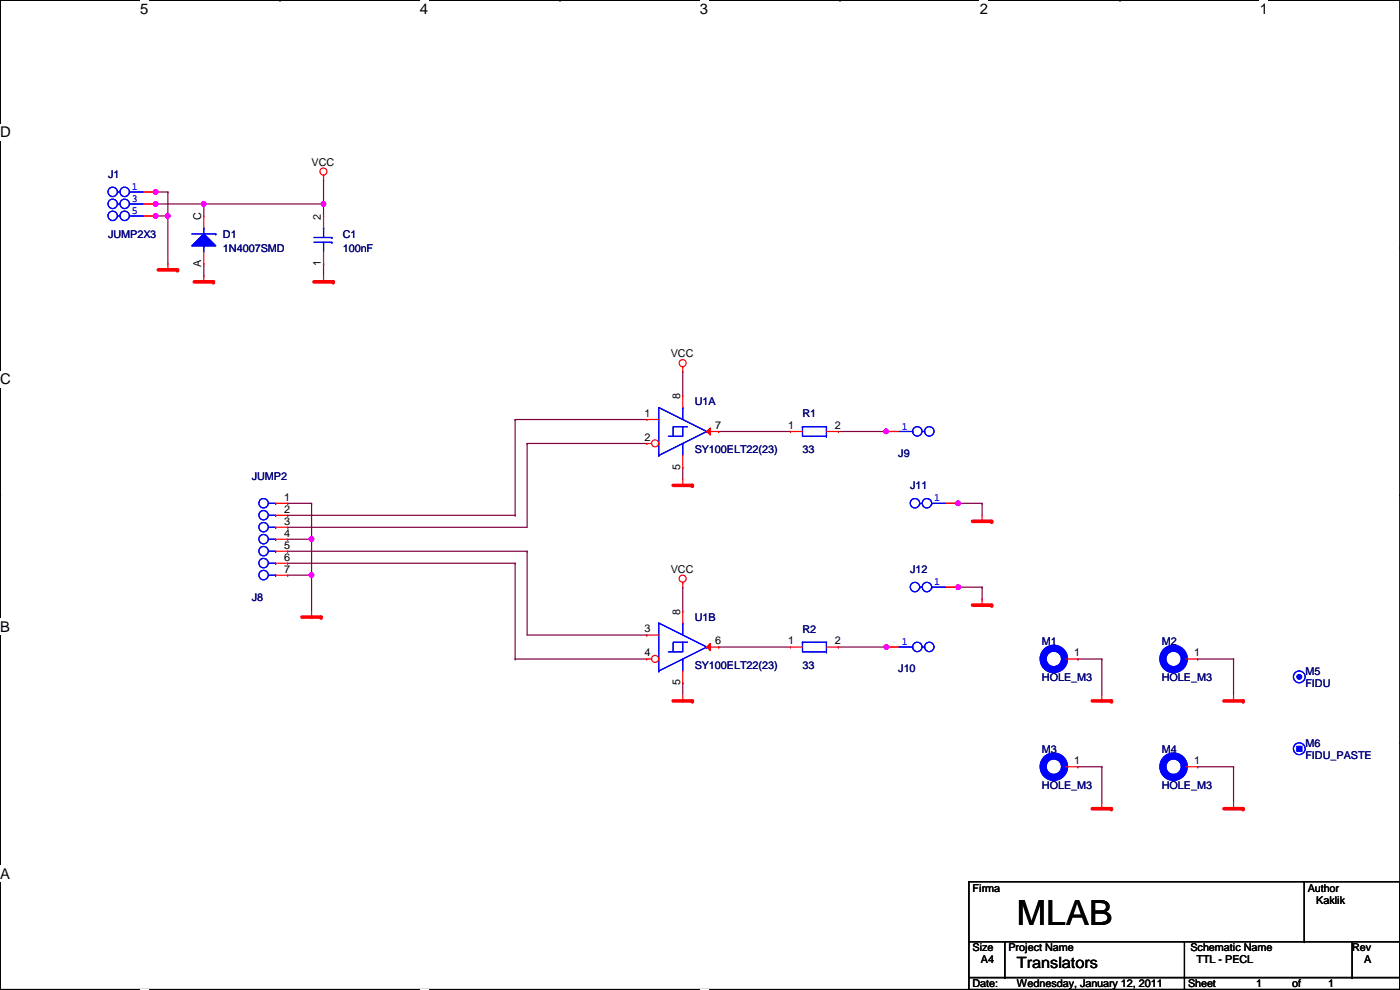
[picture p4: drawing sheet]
<svg xmlns="http://www.w3.org/2000/svg" width="297mm" height="210mm" viewBox="0 0 297 210" stroke-linecap="round" stroke-linejoin="round" font-family="sans-serif">
<path d="M.1 .1h296.9v209.8h-296.9z" fill="none" stroke="#000" stroke-width=".25"/>
<g fill="#fff">
<path d="M29.7 .1h1.8v3.5h-1.8z"/>
<path d="M29.7 209.9h1.8z"/>
</g>
<path d="M59.4 .1h.1M59.4 209.9h.1" fill="none" stroke="#000" stroke-width=".25"/>
<g fill="#fff">
<path d="M89.1 .1h1.7v3.5h-1.7z"/>
<path d="M89.1 209.9h1.7z"/>
</g>
<path d="M118.8 .1h.1M118.8 209.9h.1" fill="none" stroke="#000" stroke-width=".25"/>
<g fill="#fff">
<path d="M148.5 .1h1.7v3.5h-1.7z"/>
<path d="M148.5 209.9h1.7z"/>
</g>
<path d="M178.2 .1h.1M178.2 209.9h.1" fill="none" stroke="#000" stroke-width=".25"/>
<g fill="#fff">
<path d="M207.9 .1h1.7v3.5h-1.7z"/>
<path d="M207.9 209.9h1.7z"/>
</g>
<path d="M237.6 .1h.1M237.6 209.9h.1" fill="none" stroke="#000" stroke-width=".25"/>
<g fill="#fff">
<path d="M267.3 .1h1.7v3.5h-1.7z"/>
<path d="M267.3 209.9h1.7z"/>
<path d="M.1 26.3h2.2v3.5h-2.2z"/>
<path d="M297 26.3v3.5z"/>
<path d="M.1 78.7h2.2v3.5h-2.2z"/>
<path d="M297 78.7v3.5z"/>
</g>
<path d="M.1 52.5h.1M297 52.5h.1" fill="none" stroke="#000" stroke-width=".25"/>
<g fill="#fff">
<path d="M.1 131.2h2v3.5h-2z"/>
<path d="M297 131.2v3.5z"/>
</g>
<path d="M.1 105h.1M297 105h.1" fill="none" stroke="#000" stroke-width=".25"/>
<path d="M.1 105h.1M297 105h.1" fill="none" stroke="#000" stroke-width=".21"/>
<g fill="#fff">
<path d="M.1 183.7h2v3.4h-2z"/>
<path d="M297 183.7v3.4z"/>
</g>
<path d="M.1 157.4h.1M297 157.4h.1" fill="none" stroke="#000" stroke-width=".25"/>
<path d="M33.1 40.7h2.5M35.6 40.7h.1" fill="none" stroke="#800040" stroke-width=".25"/>
<circle cx="33.1" cy="40.7" r=".49" fill="#f0f"/>
<circle cx="33.1" cy="40.7" r=".49" fill="none" stroke="#f0f" stroke-width=".25"/>
<path d="M35.6 45.8h.1M35.6 40.7v5.1" fill="none" stroke="#800040" stroke-width=".25"/>
<circle cx="35.6" cy="45.8" r=".49" fill="#f0f"/>
<circle cx="35.6" cy="45.8" r=".49" fill="none" stroke="#f0f" stroke-width=".25"/>
<path d="M33.1 45.8h2.5M35.6 45.8h.1" fill="none" stroke="#800040" stroke-width=".25"/>
<circle cx="33.1" cy="45.8" r=".49" fill="#f0f"/>
<circle cx="33.1" cy="45.8" r=".49" fill="none" stroke="#f0f" stroke-width=".25"/>
<path d="M33.1 43.3h10.1M35.6 56h.1M35.6 45.8v10.2M43.2 58.5h.1M43.2 43.3h.1M43.2 56v2.5M68.6 56h.1M68.6 56v2.5" fill="none" stroke="#800040" stroke-width=".25"/>
<circle cx="33.1" cy="43.2" r=".49" fill="#f0f"/>
<circle cx="33.1" cy="43.2" r=".49" fill="none" stroke="#f0f" stroke-width=".25"/>
<circle cx="43.2" cy="43.2" r=".49" fill="#f0f"/>
<circle cx="43.2" cy="43.2" r=".49" fill="none" stroke="#f0f" stroke-width=".25"/>
<path d="M68.6 43.3h.1M68.6 43.3v2.5" fill="none" stroke="#800040" stroke-width=".25"/>
<circle cx="68.6" cy="43.2" r=".49" fill="#f0f"/>
<circle cx="68.6" cy="43.2" r=".49" fill="none" stroke="#f0f" stroke-width=".25"/>
<g fill="none" stroke="#800040" stroke-width=".25">
<path d="M68.6 38.2h.1M68.6 38.2v5.1M43.2 43.3h.1M43.2 43.3v2.5M43.2 43.3h25.4M68.6 43.3h.1M61 106.8h.1M61 114.4h.1M61 106.8h5.1M61 114.4h5.1M66.1 114.4h.1M66.1 114.4v7.6h-5.1"/>
<path d="M61 122h.1"/>
</g>
<circle cx="66.1" cy="114.4" r=".49" fill="#f0f"/>
<circle cx="66.1" cy="114.4" r=".49" fill="none" stroke="#f0f" stroke-width=".25"/>
<g fill="none" stroke="#800040" stroke-width=".25">
<path d="M109.3 89v20.3M111.8 94.1h.1M111.8 94.1v17.8h-50.8M61 116.9h.1M61 119.5h.1M61 111.9h.1M61 109.3h.1M61 116.9h50.8M61 119.5h48.3M61 109.3h48.3M109.3 119.5h.1M109.3 109.3h.1"/>
<path d="M109.3 119.5v20.3M111.8 116.9h.1M111.8 116.9v17.8M66.1 122h.1M66.1 122v7.6"/>
</g>
<circle cx="66.1" cy="122" r=".49" fill="#f0f"/>
<circle cx="66.1" cy="122" r=".49" fill="none" stroke="#f0f" stroke-width=".25"/>
<g fill="none" stroke="#800040" stroke-width=".25">
<path d="M144.8 78.8h.1M144.8 78.8v5.1M109.3 89h.1M109.3 89h27.9M111.8 94.1h25.4M137.2 94.1h.1M144.8 99.2h.1M144.8 99.2v2.5M66.1 106.8h.1M66.1 106.8v7.6M109.3 139.8h.1M109.3 139.8h27.9"/>
<path d="M111.8 134.7h25.4M137.2 134.7h.1M144.8 124.6h.1M144.8 124.6v5M177.9 137.3h.1M177.9 137.3h10.1M228.7 139.8h.1M228.7 139.8h5M233.7 139.8h.1M233.7 139.8v7.6M254.1 139.8h.1M254.1 139.8h7.6"/>
<path d="M261.7 139.8h.1M261.7 139.8v7.6M144.8 144.9h.1M144.8 144.9v2.5M228.7 162.7h.1M228.7 162.7h5M233.7 162.7h.1M233.7 162.7v7.6M254.1 162.7h.1M254.1 162.7h7.6M261.7 162.7h.1M261.7 162.7v7.6"/>
</g>
<circle cx="188" cy="137.2" r=".49" fill="#f0f"/>
<circle cx="188" cy="137.2" r=".49" fill="none" stroke="#f0f" stroke-width=".25"/>
<path d="M152.5 91.5h.1M152.5 91.5h15.2M177.9 91.5h10.1M188 91.5h.1M152.5 137.3h.1M152.5 137.3h15.2" fill="none" stroke="#800040" stroke-width=".25"/>
<circle cx="188" cy="91.5" r=".49" fill="#f0f"/>
<circle cx="188" cy="91.5" r=".49" fill="none" stroke="#f0f" stroke-width=".25"/>
<path d="M203.3 106.8h.1M203.3 106.8h5M208.3 106.8h.1M208.3 106.8v2.5" fill="none" stroke="#800040" stroke-width=".25"/>
<circle cx="203.2" cy="106.7" r=".49" fill="#f0f"/>
<circle cx="203.2" cy="106.7" r=".49" fill="none" stroke="#f0f" stroke-width=".25"/>
<path d="M203.3 124.6h5M208.3 124.6h.1" fill="none" stroke="#800040" stroke-width=".25"/>
<circle cx="203.2" cy="124.5" r=".49" fill="#f0f"/>
<circle cx="203.2" cy="124.5" r=".49" fill="none" stroke="#f0f" stroke-width=".25"/>
<path d="M208.3 127.1h.1M208.3 124.6v2.5" fill="none" stroke="#800040" stroke-width=".25"/>
<path d="M35.6 57.2h.1M35.6 56v1.2" fill="none" stroke="#f00" stroke-width=".25"/>
<path d="M33.6 57.2h4" fill="none" stroke="#f00" stroke-width=".76"/>
<circle cx="37.6" cy="57.2" r=".38" fill="#f00"/>
<path d="M43.2 59.8h.1M43.2 58.5v1.3" fill="none" stroke="#f00" stroke-width=".25"/>
<path d="M41.2 59.8h4.1" fill="none" stroke="#f00" stroke-width=".76"/>
<circle cx="45.3" cy="59.8" r=".38" fill="#f00"/>
<path d="M68.6 59.8h.1M68.6 58.5v1.3" fill="none" stroke="#f00" stroke-width=".25"/>
<path d="M66.6 59.8h4.1" fill="none" stroke="#f00" stroke-width=".76"/>
<circle cx="70.7" cy="59.8" r=".38" fill="#f00"/>
<g fill="none" stroke="#f00" stroke-width=".25">
<path d="M68.6 37.2h.1M68.6 37.2v1M144.8 103h.1M144.8 101.7v1.3"/>
<circle cx="68.6" cy="36.4" r=".75"/>
</g>
<path d="M142.8 103h4.1" fill="none" stroke="#f00" stroke-width=".76"/>
<circle cx="146.9" cy="103" r=".38" fill="#f00"/>
<path d="M144.8 148.7h.1M144.8 147.4v1.3" fill="none" stroke="#f00" stroke-width=".25"/>
<path d="M142.8 148.7h4.1" fill="none" stroke="#f00" stroke-width=".76"/>
<circle cx="146.9" cy="148.7" r=".38" fill="#f00"/>
<g fill="none" stroke="#f00" stroke-width=".25">
<path d="M144.8 77.8h.1M144.8 77.8v1M66.1 130.9h.1M66.1 129.6v1.3M144.8 123.5h.1M144.8 123.5v1.1"/>
<circle cx="144.8" cy="77" r=".75"/>
<circle cx="144.8" cy="122.7" r=".75"/>
</g>
<path d="M64.1 130.9h4" fill="none" stroke="#f00" stroke-width=".76"/>
<circle cx="68.1" cy="130.9" r=".38" fill="#f00"/>
<path d="M233.7 148.7h.1M233.7 147.4v1.3" fill="none" stroke="#f00" stroke-width=".25"/>
<path d="M231.7 148.7h4.1" fill="none" stroke="#f00" stroke-width=".76"/>
<circle cx="235.8" cy="148.7" r=".38" fill="#f00"/>
<path d="M261.7 148.7h.1M261.7 147.4v1.3" fill="none" stroke="#f00" stroke-width=".25"/>
<path d="M259.7 148.7h4" fill="none" stroke="#f00" stroke-width=".76"/>
<circle cx="263.7" cy="148.7" r=".38" fill="#f00"/>
<path d="M233.7 171.5h.1M233.7 170.3v1.2" fill="none" stroke="#f00" stroke-width=".25"/>
<path d="M231.7 171.5h4.1" fill="none" stroke="#f00" stroke-width=".76"/>
<circle cx="235.8" cy="171.5" r=".38" fill="#f00"/>
<path d="M261.7 171.5h.1M261.7 170.3v1.2" fill="none" stroke="#f00" stroke-width=".25"/>
<path d="M259.7 171.5h4" fill="none" stroke="#f00" stroke-width=".76"/>
<circle cx="263.7" cy="171.5" r=".38" fill="#f00"/>
<path d="M208.3 128.4h.1M208.3 127.1v1.3" fill="none" stroke="#f00" stroke-width=".25"/>
<path d="M206.3 128.4h4.1" fill="none" stroke="#f00" stroke-width=".76"/>
<circle cx="210.4" cy="128.4" r=".38" fill="#f00"/>
<path d="M208.3 110.6h.1M208.3 109.3v1.3" fill="none" stroke="#f00" stroke-width=".25"/>
<path d="M206.3 110.6h4.1" fill="none" stroke="#f00" stroke-width=".76"/>
<circle cx="210.4" cy="110.6" r=".38" fill="#f00"/>
<path d="M205.6 187h91.4v12.7h-91.4zM205.6 199.7h91.4v7.7h-91.4zM213.2 199.7v7.7M251.3 199.7v10.2M276.7 199.7h.1M276.7 187v12.7M286.8 199.7v7.7M205.6 207.4h91.4v2.5h-91.4zM213.2 207.4h.1M251.3 207.4h.1M251.3 209.9h.1M286.8 207.4h.1" fill="none" stroke="#000" stroke-width=".25"/>
<g fill="none" stroke="#00f" stroke-width=".25">
<path d="M57 106.8h1.5M57 109.3h1.5M57 111.9h1.5M57 114.4h1.5M57 116.9h1.5M57 119.5h1.5M58.5 106.8h.1M58.5 109.3h.1M58.5 111.9h.1M58.5 114.4h.1M58.5 116.9h.1M58.5 119.5h.1"/>
<path d="M57 122h1.5M58.5 122h.1M144.8 132.2h.1M144.8 139.8h.1M144.8 136.2v2.1h-3M144.8 132.2v2.5M144.8 139.8v2.5M145.9 136.2h-3.1v2.1M149.9 137.3h.1M149.9 137.3l-10.1-5.1v10.1M149.9 137.3l-10.1 5M139.8 142.3h.1"/>
<circle cx="55.9" cy="116.9" r="1"/>
<circle cx="55.9" cy="119.4" r="1"/>
<circle cx="55.9" cy="111.8" r="1"/>
<circle cx="55.9" cy="106.7" r="1"/>
<circle cx="55.9" cy="114.4" r="1"/>
<circle cx="55.9" cy="109.3" r="1"/>
<circle cx="55.9" cy="122" r="1"/>
</g>
<g fill="none" stroke="#f00" stroke-width=".25">
<path d="M58.5 106.8h2.5M58.5 109.3h2.5M58.5 111.9h2.5M58.5 114.4h2.5M58.5 116.9h2.5M58.5 119.5h2.5M61 106.8h.1M61 109.3h.1M61 111.9h.1M61 114.4h.1M61 116.9h.1M61 119.5h.1"/>
<path d="M58.5 122h2.5M61 122h.1M137.2 134.7h.1M137.2 134.7h2.6"/>
</g>
<circle cx="139" cy="139.8" r=".75" fill="#fff"/>
<g fill="none" stroke="#f00" stroke-width=".25">
<path d="M137.2 139.8h.1M137.2 139.8h1"/>
<circle cx="139" cy="139.8" r=".75"/>
</g>
<path d="M149.9 137.3l.8-.8v1.5z" fill="#f00"/>
<path d="M144.8 129.6h.1M144.8 129.6v2.6M149.9 137.3l.8-.8v1.5zM149.9 137.3h2.6M152.5 137.3h.1M144.8 144.9h.1M144.8 142.3v2.6M226.1 162.7h2.6M228.7 162.7h.1" fill="none" stroke="#f00" stroke-width=".25"/>
<circle cx="223.6" cy="162.6" r="2.27" fill="none" stroke="#00f" stroke-width="1.5"/>
<path d="M40.7 49.6h5.1M43.2 48.3h.1M43.2 48.3v1.3M45.8 49.6h.1M225.9 162.7h.1M225.9 162.7h.2" fill="none" stroke="#00f" stroke-width=".25"/>
<path d="M43.2 49.6l2.6 2.6h-5.1z" fill="#00f"/>
<path d="M40.7 49.6h5.1M43.2 49.6l2.6 2.6h-5.1zM43.2 52.2h.1M43.2 48.3h.1M43.2 48.3v1.3M43.2 52.2v1.2M45.8 49.6h.1" fill="none" stroke="#00f" stroke-width=".25"/>
<path d="M43.2 49.6l2.6 2.6h-5.1z" fill="#00f"/>
<g fill="none" stroke="#00f" stroke-width=".25">
<path d="M43.2 49.6l2.6 2.6h-5.1zM43.2 52.2h.1M43.2 52.2v1.2M190.6 91.5h3M193.6 91.5h.1M195.6 91.5h.6M196.2 91.5h.1M195.1 106.8h.1M195.1 106.8h.5M197.7 106.8h.1M197.7 106.8h3M251.3 162.7h.1"/>
<path d="M251.3 162.7h.2"/>
<circle cx="194.6" cy="91.5" r="1"/>
<circle cx="197.1" cy="91.5" r="1"/>
<circle cx="194.1" cy="106.7" r="1"/>
<circle cx="196.6" cy="106.7" r="1"/>
</g>
<path d="M43.2 56h.1M43.2 45.8h.1M43.2 45.8v2.5M43.2 53.4v2.6M188 91.5h.1M188 91.5h2.6M200.7 106.8h2.6M203.3 106.8h.1M251.5 162.7h2.6M254.1 162.7h.1" fill="none" stroke="#f00" stroke-width=".25"/>
<circle cx="249" cy="162.6" r="2.27" fill="none" stroke="#00f" stroke-width="1.5"/>
<circle cx="275.6" cy="143.6" r=".49" fill="#00f"/>
<g fill="none" stroke="#00f" stroke-width=".25">
<circle cx="275.6" cy="143.6" r=".49"/>
<circle cx="275.6" cy="143.6" r="1.25"/>
</g>
<circle cx="275.6" cy="143.6" r=".49" fill="#00f"/>
<g fill="none" stroke="#00f" stroke-width=".25">
<path d="M24.9 40.7h.1M24.9 43.3h.1M24.9 45.8h.1M24.9 40.7h.6M24.9 43.3h.6M24.9 45.8h.6M27.5 40.7h.1M27.5 43.3h.1M27.5 45.8h.1M27.5 40.7h3M27.5 43.3h3M27.5 45.8h3"/>
<path d="M66.6 51.4h3.8M66.6 50.4h3.8M68.6 51.4h.1M68.6 48.3h.1M68.6 48.3v2.1M68.6 51.4v2M70.4 51.4h.1M70.4 50.4h.1M139.8 96.6h.1M144.8 86.4h.1M144.8 94.1h.1M144.8 90.5v2h-3"/>
<path d="M144.8 86.4v2.6M144.8 94.1v2.5M145.9 90.5h-3.1v2M149.9 91.5h.1M149.9 91.5l-10.1-5.1v10.2M149.9 91.5l-10.1 5.1M190.6 137.3h3M193.6 137.3h.1M195.1 124.6h.1M195.1 124.6h.5M195.6 137.3h.6M196.2 137.3h.1"/>
<path d="M197.7 124.6h.1M197.7 124.6h3"/>
<circle cx="23.9" cy="43.2" r="1"/>
<circle cx="23.9" cy="45.8" r="1"/>
<circle cx="23.9" cy="40.7" r="1"/>
<circle cx="26.4" cy="43.2" r="1"/>
<circle cx="26.4" cy="45.8" r="1"/>
<circle cx="26.4" cy="40.7" r="1"/>
<circle cx="194.1" cy="124.5" r="1"/>
<circle cx="194.6" cy="137.2" r="1"/>
<circle cx="196.6" cy="124.5" r="1"/>
<circle cx="197.1" cy="137.2" r="1"/>
<circle cx="275.6" cy="143.6" r=".49"/>
<circle cx="275.6" cy="143.6" r="1.25"/>
</g>
<g fill="none" stroke="#f00" stroke-width=".25">
<path d="M30.5 40.7h2.6M30.5 43.3h2.6M30.5 45.8h2.6M33.1 40.7h.1M33.1 43.3h.1M33.1 45.8h.1M68.6 56h.1M68.6 45.8h.1M68.6 45.8v2.5M68.6 53.4v2.6M137.2 89h.1M137.2 89h2.6"/>
<path d="M188 137.3h.1M188 137.3h2.6M200.7 124.6h2.6M203.3 124.6h.1"/>
</g>
<circle cx="139" cy="94" r=".75" fill="#fff"/>
<g fill="none" stroke="#f00" stroke-width=".25">
<path d="M137.2 94.1h.1M137.2 94.1h1"/>
<circle cx="139" cy="94" r=".75"/>
</g>
<path d="M149.9 91.5l.8-.7v1.5z" fill="#f00"/>
<path d="M144.8 83.9h.1M144.8 99.2h.1M144.8 83.9v2.5M144.8 96.6v2.6M149.9 91.5l.8-.7v1.5zM149.9 91.5h2.6M152.5 91.5h.1" fill="none" stroke="#f00" stroke-width=".25"/>
<circle cx="275.6" cy="158.8" r="1.25" fill="none" stroke="#00f" stroke-width=".25"/>
<path d="M275.2 158.3h1v1.1h-1z" fill-rule="evenodd" fill="#00f"/>
<g fill="none" stroke="#00f" stroke-width=".25">
<path d="M275.2 158.3h1v1.1h-1z"/>
<circle cx="275.6" cy="158.8" r="1.25"/>
</g>
<path d="M275.2 158.3h1v1.1h-1z" fill-rule="evenodd" fill="#00f"/>
<g fill="none" stroke="#00f" stroke-width=".25">
<path d="M170.2 90.5h.1M170.2 90.5v2h5.1M170.2 90.5h5.1M175.3 92.5h.1M175.3 90.5h.1M175.3 90.5v2M170.2 136.2h.1M170.2 136.2v2.1h5.1M170.2 136.2h5.1M175.3 138.3h.1M175.3 136.2h.1M175.3 136.2v2.1"/>
<path d="M225.9 139.8h.1M225.9 139.8h.2M251.3 139.8h.1M251.3 139.8h.2M275.2 158.3h1v1.1h-1z"/>
</g>
<path d="M167.7 91.5h.1M167.7 91.5h2.5M175.3 91.5h2.6M177.9 91.5h.1M167.7 137.3h.1M167.7 137.3h2.5M175.3 137.3h2.6M177.9 137.3h.1M226.1 139.8h2.6M228.7 139.8h.1M251.5 139.8h2.6M254.1 139.8h.1" fill="none" stroke="#f00" stroke-width=".25"/>
<g fill="none" stroke="#00f" stroke-width="1.5">
<circle cx="223.6" cy="139.8" r="2.27"/>
<circle cx="249" cy="139.8" r="2.27"/>
</g>
<circle cx="33.1" cy="40.7" r=".49" fill="#f0f"/>
<circle cx="33.1" cy="40.7" r=".49" fill="none" stroke="#f0f" stroke-width=".25"/>
<circle cx="35.6" cy="45.8" r=".49" fill="#f0f"/>
<circle cx="35.6" cy="45.8" r=".49" fill="none" stroke="#f0f" stroke-width=".25"/>
<circle cx="33.1" cy="45.8" r=".49" fill="#f0f"/>
<circle cx="33.1" cy="45.8" r=".49" fill="none" stroke="#f0f" stroke-width=".25"/>
<circle cx="33.1" cy="43.2" r=".49" fill="#f0f"/>
<circle cx="33.1" cy="43.2" r=".49" fill="none" stroke="#f0f" stroke-width=".25"/>
<circle cx="43.2" cy="43.2" r=".49" fill="#f0f"/>
<circle cx="43.2" cy="43.2" r=".49" fill="none" stroke="#f0f" stroke-width=".25"/>
<circle cx="68.6" cy="43.2" r=".49" fill="#f0f"/>
<circle cx="68.6" cy="43.2" r=".49" fill="none" stroke="#f0f" stroke-width=".25"/>
<circle cx="66.1" cy="114.4" r=".49" fill="#f0f"/>
<circle cx="66.1" cy="114.4" r=".49" fill="none" stroke="#f0f" stroke-width=".25"/>
<circle cx="66.1" cy="122" r=".49" fill="#f0f"/>
<circle cx="66.1" cy="122" r=".49" fill="none" stroke="#f0f" stroke-width=".25"/>
<circle cx="188" cy="137.2" r=".49" fill="#f0f"/>
<circle cx="188" cy="137.2" r=".49" fill="none" stroke="#f0f" stroke-width=".25"/>
<circle cx="188" cy="91.5" r=".49" fill="#f0f"/>
<circle cx="188" cy="91.5" r=".49" fill="none" stroke="#f0f" stroke-width=".25"/>
<circle cx="203.2" cy="106.7" r=".49" fill="#f0f"/>
<circle cx="203.2" cy="106.7" r=".49" fill="none" stroke="#f0f" stroke-width=".25"/>
<circle cx="203.2" cy="124.5" r=".49" fill="#f0f"/>
<circle cx="203.2" cy="124.5" r=".49" fill="none" stroke="#f0f" stroke-width=".25"/>
<text font-size="7.4" x="215.7" y="196.2">MLAB</text>
<text font-size="3.3" x="215.7" y="205.2">Translators</text>
<g font-size="3.1">
<text x="29.7" y="2.9">5</text>
<text x="89.1" y="2.9">4</text>
<text x="148.5" y="2.9">3</text>
<text x="207.9" y="2.9">2</text>
<text x="267.3" y="2.9">1</text>
<text x=".1" y="29.1">D</text>
<text x=".1" y="81.5">C</text>
<text x=".1" y="134">B</text>
<text x=".1" y="186.4">A</text>
</g>
<g font-size="2.3">
<text x="66.1" y="35.2">VCC</text>
<text x="42.7" y="46.6" transform="rotate(-90 42.7 46.6)">C</text>
<text x="68.1" y="46.6" transform="rotate(-90 68.1 46.6)">2</text>
<text x="42.7" y="56.7" transform="rotate(-90 42.7 56.7)">A</text>
<text x="68.1" y="56.5" transform="rotate(-90 68.1 56.5)">1</text>
<text x="142.3" y="75.8">VCC</text>
<text x="136.7" y="88.4">1</text>
<text x="144.3" y="84.7" transform="rotate(-90 144.3 84.7)">8</text>
<text x="136.7" y="93.5">2</text>
<text x="151.7" y="91">7</text>
<text x="167.2" y="91">1</text>
<text x="177.1" y="91">2</text>
<text x="144.3" y="99.7" transform="rotate(-90 144.3 99.7)">5</text>
<text x="60.3" y="106.2">1</text>
<text x="60.3" y="108.8">2</text>
<text x="60.3" y="111.3">3</text>
<text x="60.3" y="113.8">4</text>
<text x="60.3" y="116.4">5</text>
<text x="60.3" y="118.9">6</text>
<text x="60.3" y="121.5">7</text>
<text x="142.3" y="121.5">VCC</text>
<text x="144.3" y="130.4" transform="rotate(-90 144.3 130.4)">8</text>
<text x="136.7" y="134.2">3</text>
<text x="151.7" y="136.7">6</text>
<text x="167.2" y="136.7">1</text>
<text x="177.1" y="136.7">2</text>
<text x="136.7" y="139.2">4</text>
<text x="227.9" y="139.2">1</text>
<text x="253.3" y="139.2">1</text>
<text x="144.3" y="145.4" transform="rotate(-90 144.3 145.4)">5</text>
<text x="227.9" y="162.1">1</text>
<text x="253.3" y="162.1">1</text>
<text x="206.3" y="189.1">Firma</text>
<text x="277.4" y="189.1">Author</text>
<text x="279.2" y="191.7">Kaklik</text>
<text x="206.3" y="201.8">Size</text>
<text x="213.9" y="201.8">Project Name</text>
<text x="252.5" y="201.8">Schematic Name</text>
<text x="286.8" y="201.8">Rev</text>
<text x="206.3" y="209.4">Date:</text>
<text x="208.1" y="204.4">A4</text>
<text x="215.7" y="209.4">Wednesday, January 12, 2011</text>
<text x="252" y="209.4">Sheet</text>
<text x="253.8" y="204.4">TTL - PECL</text>
<text x="266.5" y="209.4">1</text>
<text x="274.1" y="209.4">of</text>
<text x="281.8" y="209.4">1</text>
<text x="289.4" y="204.4">A</text>
</g>
<g font-size="2.3" fill="#000080">
<text x="22.9" y="37.7">J1</text>
<text x="22.9" y="50.4">JUMP2X3</text>
<text x="47.3" y="50.4">D1</text>
<text x="47.3" y="53.5">1N4007SMD</text>
<text x="72.7" y="50.4">C1</text>
<text x="72.7" y="53.5">100nF</text>
<text x="147.4" y="86">U1A</text>
<text x="170.2" y="88.5">R1</text>
<text x="53.4" y="101.7">JUMP2</text>
<text x="147.4" y="96.1">SY100ELT22(23)</text>
<text x="170.2" y="96.1">33</text>
<text x="190.6" y="96.9">J9</text>
<text x="193.1" y="103.8">J11</text>
<text x="193.1" y="121.5">J12</text>
<text x="53.4" y="127.4">J8</text>
<text x="147.4" y="131.7">U1B</text>
<text x="170.2" y="134.2">R2</text>
<text x="221" y="136.8">M1</text>
<text x="246.4" y="136.8">M2</text>
<text x="147.4" y="141.9">SY100ELT22(23)</text>
<text x="170.2" y="141.9">33</text>
<text x="190.6" y="142.6">J10</text>
<text x="276.9" y="143.1">M5</text>
<text x="221" y="144.4">HOLE_M3</text>
<text x="246.4" y="144.4">HOLE_M3</text>
<text x="276.9" y="145.7">FIDU</text>
<text x="221" y="159.6">M3</text>
<text x="246.4" y="159.6">M4</text>
<text x="276.9" y="158.4">M6</text>
<text x="276.9" y="160.9">FIDU_PASTE</text>
<text x="221" y="167.3">HOLE_M3</text>
<text x="246.4" y="167.3">HOLE_M3</text>
</g>
<g font-size="2.3" fill="#00f">
<text x="28" y="40.3">1</text>
<text x="28" y="42.8">3</text>
<text x="28" y="45.4">5</text>
<text x="191.3" y="91.1">1</text>
<text x="198.2" y="106.3">1</text>
<text x="198.2" y="124.1">1</text>
<text x="191.3" y="136.8">1</text>
</g>
</svg>
